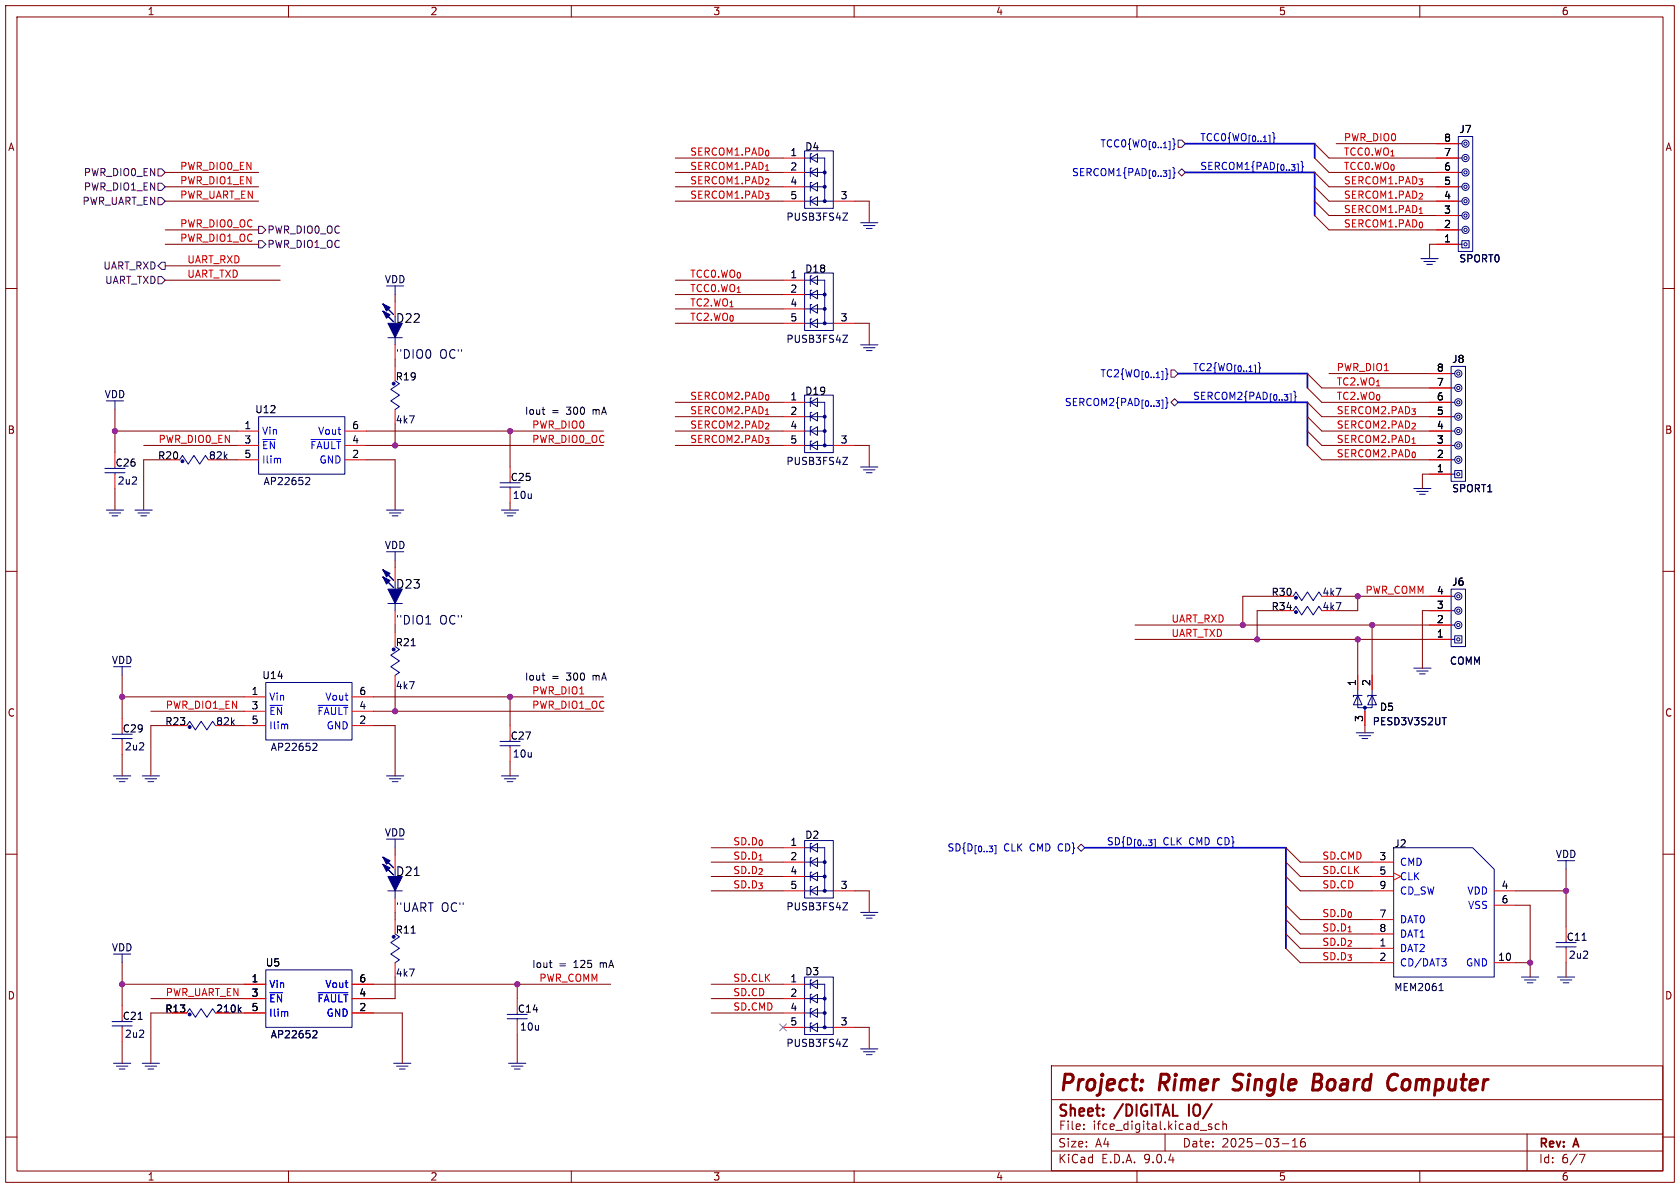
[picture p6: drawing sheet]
<svg xmlns="http://www.w3.org/2000/svg" width="297mm" height="210mm" viewBox="0 0 297 210" stroke-linecap="round" stroke-linejoin="round" font-family="sans-serif">
<path d="M0 0h297v210h-297z" fill="#fff" stroke="#fff" stroke-width=".18"/>
<g fill="none" stroke="#840000" stroke-width=".18">
<path d="M1 1h295v208h-295zM3 3h291v204h-291zM51 1v2M101 1v2M151 1v2M201 1v2M251 1v2M29.2 30.5h16.5M29.2 33h16.5M29.2 35.6h16.5M119.4 30.5h19M119.4 27.9h19"/>
<path d="M119.4 33h19M119.4 35.6h19M151.1 35.6h2.6v3.8M232.4 27.9l2.5 2.6h19.1M232.4 25.4l2.5 2.5h19.1M232.4 30.5l2.5 2.5h19.1M232.4 33l2.5 2.6h19.1M232.4 38.1l2.5 2.5h19.1M232.4 35.6l2.5 2.5h19.1M236.2 25.4h17.8M1 51h2M29.2 49.5h20.3"/>
<path d="M29.2 43.2h16.5M29.2 47h20.3M29.2 40.6h16.5M69.8 52.1v1.2M119.4 52.1h19M119.4 54.6h19M119.4 57.2h19M119.4 49.5h19M151.1 57.2h2.6v3.8M254 43.2h-1.3v2.5M294 51h2M20.3 76.2h21.6"/>
<path d="M20.3 72.4v7.6M25.4 78.7h16.5M64.8 76.2h41.9M64.8 78.7h41.9M69.8 63.5v1.3M69.8 74.9v3.8M90.2 76.2v6.4M119.4 73.7h19M119.4 76.2h19M119.4 78.7h19M119.4 71.1h19M151.1 78.7h2.6v3.9"/>
<path d="M231.1 78.7l2.6 2.6h19M231.1 71.1l2.6 2.6h19M231.1 73.7l2.6 2.5h19M231.1 76.2l2.6 2.5h19M231.1 68.6l2.6 2.5h19M231.1 66l2.6 2.6h19M234.9 66h17.8M20.3 86.4v3.8M29.2 81.3h-3.8v8.9M39.4 81.3h2.5M64.8 81.3h5v8.9M69.8 99.1v1.2"/>
<path d="M90.2 88.9v1.3M252.7 83.8h-1.2v2.6M1 101h2M21.6 119.4v7.6M69.8 110.5v1.3M200.7 110.5h52M200.7 113h52M226.1 105.4h-6.4v5.1M226.1 108h-3.9v5M236.2 105.4h16.5M240 105.4v2.6h-3.8M240 113v6.4"/>
<path d="M242.6 110.5v8.9M252.7 108h-1.2v10.1M294 101h2M21.6 123.2h21.6M21.6 133.4v3.8M26.7 125.7h16.5M30.5 128.3h-3.8v8.9M40.6 128.3h2.6M66 128.3h3.8v8.9M66 123.2h40.7M66 125.7h40.7M69.8 121.9v3.8"/>
<path d="M90.2 123.2v5.1M90.2 134.6v2.6M241.3 128.3v1.2M1 151h2M69.8 149.9v1.2M125.7 154.9h12.7M125.7 149.9h12.7M125.7 157.5h12.7M125.7 152.4h12.7M151.1 157.5h2.6v3.8M227.3 152.4l2.6 2.5h12.7M227.3 154.9l2.6 2.6h12.7"/>
<path d="M227.3 149.9l2.6 2.5h12.7M268 157.5h8.9M276.9 153.7v10.1M294 151h2M21.6 174h21.6M21.6 170.2v7.6M26.7 176.5h16.5M30.5 179.1h-3.8v8.9M40.6 179.1h2.6M66 174h41.9M66 179.1h5.1v8.9M69.8 161.3v1.3"/>
<path d="M69.8 172.7v3.8h-3.8M91.4 174v2.5M125.7 174h12.7M125.7 179.1h12.7M125.7 176.5h12.7M227.3 167.6l2.6 2.6h12.7M227.3 165.1l2.6 2.5h12.7M227.3 162.6l2.6 2.5h12.7M227.3 160l2.6 2.6h12.7M268 160h2.5v12.7M268 170.2h2.5M276.9 170.2v2.5"/>
<path d="M21.6 184.2v3.8M91.4 182.9v5.1M151.1 181.6h2.6v3.8M185.9 188.4h108.1v18.6h-108.1zM185.9 194.4h108M191.6 199.5v.2M213.6 198.9l.1 .2 .5 .1 .1 .2-.3 .3-.4-.1M214.9 198.8v.7l.2 .2 .4-.1M215.1 198.7h.4M216.2 198.8l.2-.1h.4v1M216.2 198.2v1.5M1 201h2"/>
<path d="M51 207v2M101 207v2M151 207v2M186 203.5h108M186 200.5h108M201 207v2M206 200.5v3M226.7 202.2h1.2M228.5 202.8h.9M228.5 201.7l.4-.4v1.5M230.6 201.3a.59 .59 0 0 0-.7 .6v.6l.2 .2 .4 .1 .2-.2 .1-.5-.2-.2-.4-.1-.3 .3M251 207v2"/>
<path d="M270 200.5v6.5M279.2 204.1h1l-.6 1.5M294 201h2"/>
</g>
<path d="M201.9 191l.1 .1-.1 .1M217.9 192.6l.4 .1M232.2 191.2h.9M233.1 191.2l.3 .2M233.3 189.9h-.9l-.4 2.8h1l.3-.1M233.4 191.1l-.3 .1M246 190a.83 .83 0 0 1 1.1 .2M246.8 192.4l-.5 .3" fill="none" stroke="#840000" stroke-width=".52"/>
<g fill="none" stroke="#000084" stroke-width=".18">
<path d="M142.1 33h3.6M142.2 26.7h5.1v10.1h-5.1zM142.2 27.9h3.6v7.7h-3.6M142.2 30.5h3.6M143.5 27.2h-.2v.7l1.2 .8v-1.5l-1.2 .7v.8M143.5 29.7h-.2v.8l1.2 .7v-1.5l-1.2 .8v.7M143.5 32.3h-.2v.7l1.2 .8v-1.5l-1.2 .7v.8M143.5 34.8h-.2v.8l1.2 .7v-1.5l-1.2 .8v.7M146 35.6h1.3M152.1 39.4h3.1M152.7 39.9h2M257.8 24.1h2.5v20.4h-2.5z"/>
<path d="M257.8 33h.6M257.8 27.9h.6M257.8 30.5h.6M257.8 35.6h.6M257.8 38.1h.6M257.8 25.4h.6M68.3 50.5h3.1M68.6 59.7h2.5M69.8 50.5v1.6M69.8 55.9v5.1M142.1 54.6h3.6M142.2 48.3h5.1v10.1h-5.1z"/>
<path d="M142.2 49.5h3.6v7.7h-3.6M142.2 52.1h3.6M143.5 48.8h-.2v.7l1.2 .8v-1.5l-1.2 .7v.8M143.5 51.3h-.2v.8l1.2 .7v-1.5l-1.2 .8v.7M143.5 53.8h-.2v.8l1.2 .8v-1.6l-1.2 .8v.8M143.5 56.4h-.2v.8l1.2 .7v-1.5l-1.2 .8v.7M146 57.2h1.3M153.2 40.4h1M251.2 45.7h3.1M251.7 46.2h2M252.2 46.7h1M257.8 43.2h.6v.6h1.3v-1.3h-1.3v.7"/>
<path d="M257.8 40.6h.6M18.8 70.9h3M20.3 70.9v1.5M45.7 73.7h15.3v10.1h-15.3zM69.8 67.3l.8 .5-1.5 1 1.5 1.1-1.5 1 1.5 1-.8 .5M142.1 76.2h3.6M142.2 69.9h5.1v10.1h-5.1zM142.2 71.1h3.6v7.6h-3.6M142.2 73.7h3.6M143.5 70.4h-.2v.7l1.2 .8v-1.5l-1.2 .7v.8M143.5 72.9h-.2v.8l1.2 .7v-1.5l-1.2 .8v.7M143.5 75.4h-.2v.8l1.2 .8v-1.6l-1.2 .8v.8"/>
<path d="M143.5 78h-.2v.7l1.2 .8v-1.5l-1.2 .7v.8M146 78.7h1.3M152.1 61h3.1M152.7 61.5h2M153.2 62h1M256.5 64.8h2.6v20.3h-2.6zM256.5 76.2h.7M256.5 71.1h.7M256.5 73.7h.7M256.5 78.7h.7M256.5 68.6h.7M256.5 66h.7"/>
<path d="M18.5 82.8h3.6M18.5 83.6h3.6M18.8 90.2h3M19.3 90.7h2M19.8 91.2h1M20.3 83.6v.2M23.9 90.2h3M24.4 90.7h2M24.9 91.2h1M31.7 81.3l.6-.8 1 1.5 1-1.5 1 1.5 1-1.5 .5 .8M68.3 90.2h3.1M68.3 97.5h3.1"/>
<path d="M68.8 90.7h2.1M69.3 91.2h1.1M69.8 97.5v1.6M88.4 85.3h3.5M88.4 86.1h3.5M88.6 90.2h3.1M89.2 90.7h2M89.7 91.2h1M90.2 86.1v.3M152.1 82.6h3.1M152.7 83.1h2M153.2 83.6h1"/>
<path d="M249.9 86.4h3.1M250.4 86.9h2.1M251 87.4h1M256.5 83.8h.7v.7h1.2v-1.3h-1.2v.6M256.5 81.3h.7M20.1 117.9h3M21.6 117.9v1.5M68.6 106.7h2.5M69.8 114.3l.8 .5-1.5 1 1.5 1-1.5 1.1 1.5 1-.8 .5M69.8 102.9v5.1M228.6 108l.5-.8 1 1.5 1-1.5 1.1 1.5 1-1.5 .5 .8M228.6 105.4l.5-.8 1 1.6 1-1.6 1.1 1.6 1-1.6 .5 .8"/>
<path d="M249.9 118.1h3.1M250.4 118.6h2.1M251 119.1h1M256.5 104.1h2.6v10.2h-2.6zM256.5 113h.7v.7h1.2v-1.3h-1.2v.6M256.5 110.5h.7M256.5 108h.7M256.5 105.4h.7M19.8 130.6h3.6M19.8 129.8h3.6M20.1 137.2h3M20.6 137.7h2"/>
<path d="M21.1 138.2h1M21.6 130.6v.2M25.1 137.2h3.1M25.7 137.7h2M26.2 138.2h1M33 128.3l.5-.8 1 1.5 1.1-1.5 1 1.5 1-1.5 .5 .8M47 120.7h15.2v10.1h-15.2zM68.3 137.2h3.1M68.8 137.7h2.1M69.3 138.2h1.1M88.4 131.1h3.5M88.4 131.8h3.5"/>
<path d="M88.6 137.2h3.1M89.2 137.7h2M89.7 138.2h1M90.2 131.8v.3M239.8 129.5h3M240 121.9v3.2h2.6v-3.2M240 122.9l.8 1.7h-1.5zM240.3 130h2M240.8 122.9h-1.5v.3M240.8 130.6h1M241.3 125.1v.6M242.6 122.9l.7 1.7h-1.5z"/>
<path d="M243.3 122.9h-1.5v.3M68.3 148.3h3.1M68.6 157.5h2.5M69.8 148.3v1.6M69.8 153.7v5.1M142.1 154.9h3.6M142.2 148.6h5.1v10.2h-5.1zM142.2 149.9h3.6v7.6h-3.6M142.2 152.4h3.6M143.5 149.1h-.2v.8l1.2 .7v-1.5l-1.2 .8v.7M143.5 151.6h-.2v.8l1.2 .8v-1.6l-1.2 .8v.8M143.5 154.2h-.2v.7l1.2 .8v-1.5l-1.2 .7v.8"/>
<path d="M143.5 156.7h-.2v.8l1.2 .7v-1.5l-1.2 .8v.7M146 157.5h1.3M246.4 149.9h13.9l3.9 3.8v19h-17.8zM275.3 152.1h3.1M276.9 152.1v1.6M20.1 168.7h3M21.6 168.7v1.5M33 179.1l.5-.8 1 1.5 1.1-1.5 1 1.5 1-1.5 .5 .8M47 171.5h15.2v10.1h-15.2zM69.8 165.1l.8 .5-1.5 1 1.5 1-1.5 1.1 1.5 1-.8 .5M89.7 179.3h3.5M142.1 179.1h3.6"/>
<path d="M142.2 172.7h5.1v10.2h-5.1zM142.2 174h3.6v7.6h-3.6M142.2 176.5h3.6M143.5 173.2h-.2v.8l1.2 .8v-1.6l-1.2 .8v.8M143.5 175.8h-.2v.7l1.2 .8v-1.5l-1.2 .7v.8M143.5 178.3h-.2v.8l1.2 .7v-1.5l-1.2 .8v.7M152.1 161.3h3.1M152.7 161.8h2M153.2 162.3h1M269 172.7h3M269.5 173.2h2M270 173.7h1"/>
<path d="M275.1 166.6h3.5M275.1 167.4h3.5M275.3 172.7h3.1M275.8 173.2h2.1M276.4 173.7h1M276.9 167.4v.2M19.8 180.6h3.6M19.8 181.4h3.6M20.1 188h3M20.6 188.5h2M21.1 189h1M21.6 181.4v.2"/>
<path d="M25.1 188h3.1M25.7 188.5h2M26.2 189h1M69.6 188h3M70.1 188.5h2M70.6 189h1M89.7 180.1h3.5M89.9 188h3.1M90.4 188.5h2.1M90.9 189h1M91.4 180.1v.2M143.5 180.8h-.2v.8l1.2 .8v-1.6l-1.2 .8v.8"/>
<path d="M146 181.6h1.3M152.1 185.4h3.1M152.7 185.9h2M153.2 186.4h1"/>
<circle cx="259.1" cy="35.6" r=".28"/>
<circle cx="259.1" cy="27.9" r=".28"/>
<circle cx="259.1" cy="25.4" r=".28"/>
<circle cx="259.1" cy="30.5" r=".28"/>
<circle cx="259.1" cy="38.1" r=".28"/>
<circle cx="259.1" cy="33" r=".28"/>
<circle cx="259.1" cy="27.9" r=".63"/>
<circle cx="259.1" cy="38.1" r=".63"/>
<circle cx="259.1" cy="33" r=".63"/>
<circle cx="259.1" cy="35.6" r=".63"/>
<circle cx="259.1" cy="30.5" r=".63"/>
<circle cx="259.1" cy="25.4" r=".63"/>
<circle cx="259.1" cy="40.6" r=".28"/>
<circle cx="259.1" cy="43.2" r=".28"/>
<circle cx="259.1" cy="40.6" r=".63"/>
<circle cx="257.8" cy="78.7" r=".28"/>
<circle cx="257.8" cy="71.1" r=".28"/>
<circle cx="257.8" cy="73.7" r=".28"/>
<circle cx="257.8" cy="66" r=".28"/>
<circle cx="257.8" cy="68.6" r=".28"/>
<circle cx="257.8" cy="76.2" r=".28"/>
<circle cx="257.8" cy="73.7" r=".63"/>
<circle cx="257.8" cy="68.6" r=".63"/>
<circle cx="257.8" cy="66" r=".63"/>
<circle cx="257.8" cy="78.7" r=".63"/>
<circle cx="257.8" cy="76.2" r=".63"/>
<circle cx="257.8" cy="71.1" r=".63"/>
<circle cx="257.8" cy="81.3" r=".28"/>
<circle cx="257.8" cy="83.8" r=".28"/>
<circle cx="257.8" cy="81.3" r=".63"/>
<circle cx="257.8" cy="105.4" r=".28"/>
<circle cx="257.8" cy="113" r=".28"/>
<circle cx="257.8" cy="108" r=".28"/>
<circle cx="257.8" cy="110.5" r=".28"/>
<circle cx="257.8" cy="110.5" r=".63"/>
<circle cx="257.8" cy="107.9" r=".63"/>
<circle cx="257.8" cy="105.4" r=".63"/>
</g>
<g fill="#000084" stroke="#000084" stroke-width=".18">
<path d="M67.7 100.7l1.3 .6-.7 .7-.6-1.3 1.9 1.9z"/>
<path d="M67.7 102l1.3 .6-.7 .7-.6-1.3 1.9 1.9z"/>
<path d="M68.6 104.1h2.5l-1.3 2.6z"/>
<path d="M67.7 151.5l1.3 .6-.7 .7-.6-1.3 1.9 1.9z"/>
<path d="M67.7 152.8l1.3 .6-.7 .7-.6-1.3 1.9 1.9z"/>
<path d="M68.6 154.9h2.5l-1.3 2.6z"/>
<path d="M67.7 53.7l1.3 .7-.7 .6-.6-1.3 1.9 1.9z"/>
<path d="M67.7 55l1.3 .6-.7 .7-.6-1.3 1.9 1.9z"/>
<path d="M68.6 57.2h2.5l-1.3 2.5z"/>
<circle cx="69.6" cy="165.6" r=".25"/>
<circle cx="69.6" cy="67.8" r=".25"/>
<circle cx="32.3" cy="81.5" r=".25"/>
<circle cx="241.3" cy="125.1" r=".25"/>
<circle cx="145.8" cy="152.4" r=".25"/>
<circle cx="145.8" cy="154.9" r=".25"/>
<circle cx="145.8" cy="157.5" r=".25"/>
<circle cx="69.6" cy="114.8" r=".25"/>
<circle cx="145.8" cy="176.5" r=".25"/>
<circle cx="145.8" cy="179.1" r=".25"/>
<circle cx="145.8" cy="181.6" r=".25"/>
<circle cx="145.8" cy="52.1" r=".25"/>
<circle cx="145.8" cy="54.6" r=".25"/>
<circle cx="145.8" cy="57.1" r=".25"/>
<circle cx="145.8" cy="73.7" r=".25"/>
<circle cx="145.8" cy="76.2" r=".25"/>
<circle cx="145.8" cy="78.7" r=".25"/>
<circle cx="229.1" cy="108.2" r=".25"/>
<circle cx="229.1" cy="105.7" r=".25"/>
<circle cx="145.8" cy="30.5" r=".25"/>
<circle cx="145.8" cy="33" r=".25"/>
<circle cx="145.8" cy="35.6" r=".25"/>
<circle cx="33.5" cy="128.5" r=".25"/>
<circle cx="33.5" cy="179.3" r=".25"/>
</g>
<g fill="none" stroke="#f00" stroke-width=".18">
<path d="M138.4 27.9h3.8M138.4 30.5h3.8M138.4 33h3.8M138.4 35.6h3.8M147.3 35.6h3.8M254 27.9h3.8M254 30.5h3.8M254 33h3.8M254 35.6h3.8M254 38.1h3.8M254 25.4h3.8M69.8 53.3v2.6"/>
<path d="M138.4 49.5h3.8M138.4 52.1h3.8M138.4 54.6h3.8M138.4 57.2h3.8M147.3 57.2h3.8M254 43.2h3.8M254 40.6h3.8M41.9 76.2h3.8M41.9 78.7h3.8M61 76.2h3.8M61 78.7h3.8M69.8 61v2.5"/>
<path d="M69.8 64.8v2.5M69.8 72.4v2.5M138.4 76.2h3.8M138.4 78.7h3.8M138.4 71.1h3.8M138.4 73.7h3.8M147.3 78.7h3.8M252.7 76.2h3.8M252.7 78.7h3.8M252.7 71.1h3.8M252.7 73.7h3.8M252.7 68.6h3.8"/>
<path d="M252.7 66h3.8M20.3 80v2.6M20.3 83.8v2.6M29.2 81.3h2.5M41.9 81.3h3.8M61 81.3h3.8M90.2 82.6v2.5M90.2 86.4v2.5M252.7 81.3h3.8M252.7 83.8h3.8M69.8 100.3v2.6M69.8 108v2.5"/>
<path d="M69.8 111.8v2.5M69.8 119.4v2.5M226.1 108h2.5M226.1 105.4h2.5M240 119.4v2.5M242.6 119.4v2.5M252.7 113h3.8M252.7 110.5h3.8M252.7 108h3.8M252.7 105.4h3.8M21.6 127v2.5M21.6 130.8v2.6"/>
<path d="M30.5 128.3h2.5M43.2 123.2h3.8M43.2 125.7h3.8M43.2 128.3h3.8M62.2 123.2h3.8M62.2 125.7h3.8M62.2 128.3h3.8M90.2 128.3v2.5M90.2 132.1v2.5M241.3 125.7v2.6M69.8 151.1v2.6M69.8 158.8v2.5"/>
<path d="M138.4 152.4h3.8M138.4 154.9h3.8M138.4 157.5h3.8M138.4 149.9h3.8M147.3 157.5h3.8M242.6 152.4h3.8M242.6 154.9h3.8M242.6 157.5h3.8M246.4 154.3l1.2 .6-1.2 .7M264.2 157.5h3.8M21.6 177.8v2.5M30.5 179.1h2.5"/>
<path d="M43.2 174h3.8M43.2 176.5h3.8M43.2 179.1h3.8M62.2 174h3.8M62.2 176.5h3.8M62.2 179.1h3.8M69.8 162.6v2.5M69.8 170.2v2.5M91.4 176.5v2.6M138.4 174h3.8M138.4 176.5h3.8M138.4 179.1h3.8"/>
<path d="M242.6 162.6h3.8M242.6 165.1h3.8M242.6 167.6h3.8M242.6 170.2h3.8M264.2 170.2h3.8M264.2 160h3.8M276.9 163.8v2.6M276.9 167.6v2.6M21.6 181.6v2.6M91.4 180.3v2.6M138.4 181.6h3.8M147.3 181.6h3.8"/>
</g>
<path d="M72.7 114.2h.7M72.7 165h.7M279.7 166.2h.7M24.4 180.2h.7" fill="none" stroke="#000" stroke-width=".18"/>
<path d="M46.5 77.7h2.2M55 77.7h5.2M49.4 81l.2 .2v.7M47.7 124.7h2.3M50.7 128l.2 .2v.6M56.2 124.7h5.3M47.7 175.5h2.3M50.7 178.8l.2 .2v.6M56.2 175.5h5.3M254.9 169.5h.8l-.5 .5M255.4 170l.3 .2v.3l-.3 .3" fill="none" stroke="#00f" stroke-width=".18"/>
<g fill="none" stroke="#000048" stroke-width=".18">
<path d="M149 37.7h.8l-.8 1.2h.8M149 59.3h.8l-.8 1.2h.8M54.2 84.4l.4 .1 .2 .3-.8 .9h.8M149 80.8h.8l-.8 1.3h.8M75.3 110.3h.9M55.5 131.4l.4 .1 .1 .3-.8 .9h.8M255 126.9h.7M149 159.6h.8l-.8 1.3h.8M42.3 178.4l.3 .5M42.6 178.1l-.5 .5M254.4 175.1h.7M254.7 174l.1-.2v1.3"/>
<path d="M55.5 182.2l.4 .1 .1 .3-.8 .9h.8M149 183.7h.8l-.8 1.3h.8"/>
</g>
<path d="M27.9 32.4h.7l.6 .6-.6 .7h-.7zM27.9 29.8h.7l.6 .7-.6 .6h-.7zM27.9 34.9h.7l.6 .7-.6 .6h-.7zM27.9 47l.7-.6h.6v1.2h-.6zM27.9 48.9h.7l.6 .6-.6 .7h-.7zM45.7 42.5h.7l.6 .7-.6 .6h-.7zM45.7 40h.7l.6 .6-.6 .7h-.7zM190.5 149.9l.6-.7 .7 .7-.7 .6z" fill="none" stroke="#480048" stroke-width=".18"/>
<path d="M209.5 30.5h22.9v7.6M209.5 25.4h22.9v2.5M208.3 66h22.8v2.6M208.3 71.1h22.8v7.6M191.8 149.9h35.5v17.7" fill="none" stroke="#0000c2" stroke-width=".3"/>
<path d="M137.8 181l1.2 1.2M139 181l-1.2 1.2" fill="none" stroke="#848484" stroke-width=".18"/>
<path d="M95.8 72.4h.5M96.2 73.2h.1M95.8 119.4h.5M96.2 120.2h.1M97.1 170.2h.5M97.5 171h.1" fill="none" stroke="#004800" stroke-width=".18"/>
<g fill="#840084" stroke="#840084" stroke-width=".18">
<circle cx="276.9" cy="157.5" r=".46"/>
<circle cx="270.5" cy="170.2" r=".46"/>
<circle cx="240" cy="105.4" r=".46"/>
<circle cx="240" cy="113" r=".46"/>
<circle cx="242.6" cy="110.5" r=".46"/>
<circle cx="91.4" cy="174" r=".46"/>
<circle cx="69.8" cy="125.7" r=".46"/>
<circle cx="219.7" cy="110.5" r=".46"/>
<circle cx="222.2" cy="113" r=".46"/>
<circle cx="90.2" cy="123.2" r=".46"/>
<circle cx="21.6" cy="123.2" r=".46"/>
<circle cx="21.6" cy="174" r=".46"/>
<circle cx="20.3" cy="76.2" r=".46"/>
<circle cx="69.8" cy="78.7" r=".46"/>
<circle cx="90.2" cy="76.2" r=".46"/>
</g>
<g font-size="3.9" fill="#840000">
<text x="187" y="193.6">Project:</text>
<text x="205" y="193.6">Rimer</text>
<text x="219.2" y="193.6">Single</text>
<text x="234.2" y="193.6">Board</text>
<text x="248.5" y="193.6">Computer</text>
</g>
<g font-size="2.8" fill="#840000">
<text x="186.9" y="197.9">Sheet:</text>
<text x="197.3" y="197.9">/DIGITAL</text>
<text x="211" y="197.9">IO/</text>
</g>
<g font-size="2.1">
<text x="69.9" y="57.3">D22</text>
<text x="69.9" y="104.3">D23</text>
<text x="69.9" y="155.1">D21</text>
</g>
<g font-size="2.1" fill="#000048">
<text x="69.9" y="63.6">&quot;DIO0</text>
<text x="77.7" y="63.6">OC&quot;</text>
<text x="69.9" y="110.6">&quot;DIO1</text>
<text x="77.7" y="110.6">OC&quot;</text>
<text x="69.9" y="161.4">&quot;UART</text>
<text x="78" y="161.4">OC&quot;</text>
</g>
<g font-size="2.1" fill="#840000">
<text x="187" y="203">Size:</text>
<text x="187.1" y="200">File:</text>
<text x="193.2" y="200">ifce_digital.kicad_sch</text>
<text x="193.6" y="203">A4</text>
<text x="209" y="203">Date:</text>
<text x="216" y="203">2025-03-16</text>
<text x="272" y="203.3">Rev:</text>
<text x="278.4" y="203.3">A</text>
<text x="187" y="205.8">KiCad</text>
<text x="194.7" y="205.8">E.D.A.</text>
<text x="202.3" y="205.8">9.0.4</text>
<text x="272" y="205.8">Id:</text>
<text x="276.1" y="205.8">6/7</text>
</g>
<g font-size="1.8" fill="#840000">
<text x="26" y="2.9">1</text>
<text x="76" y="2.9">2</text>
<text x="126" y="2.9">3</text>
<text x="176" y="2.9">4</text>
<text x="226" y="2.9">5</text>
<text x="276" y="2.9">6</text>
<text x="1.3" y="26.9">A</text>
<text x="294.3" y="26.9">A</text>
<text x="1.3" y="76.9">B</text>
<text x="294.3" y="76.9">B</text>
<text x="1.3" y="126.9">C</text>
<text x="294.3" y="126.9">C</text>
<text x="1.3" y="176.9">D</text>
<text x="294.3" y="176.9">D</text>
<text x="26" y="208.9">1</text>
<text x="76" y="208.9">2</text>
<text x="126" y="208.9">3</text>
<text x="176" y="208.9">4</text>
<text x="226" y="208.9">5</text>
<text x="276" y="208.9">6</text>
</g>
<g font-size="1.8">
<text x="257.9" y="23.7">J7</text>
<text x="139.6" y="27.7">1</text>
<text x="142.2" y="26.8">D4</text>
<text x="255.2" y="27.7">7</text>
<text x="255.2" y="25.1">8</text>
<text x="139.6" y="30.2">2</text>
<text x="139.6" y="32.8">4</text>
<text x="139.6" y="35.3">5</text>
<text x="148.5" y="35.3">3</text>
<text x="255.2" y="35.3">4</text>
<text x="255.2" y="32.8">5</text>
<text x="255.2" y="30.2">6</text>
<text x="255.2" y="40.4">2</text>
<text x="255.2" y="37.8">3</text>
<text x="255.2" y="42.9">1</text>
<text x="139.6" y="49.3">1</text>
<text x="139.6" y="51.8">2</text>
<text x="142.2" y="48.4">D18</text>
<text x="139.6" y="54.4">4</text>
<text x="139.6" y="56.9">5</text>
<text x="148.5" y="56.9">3</text>
<text x="253.9" y="65.8">8</text>
<text x="256.6" y="64.4">J8</text>
<text x="69.9" y="67.4">R19</text>
<text x="139.6" y="70.9">1</text>
<text x="142.2" y="70">D19</text>
<text x="253.9" y="70.9">6</text>
<text x="253.9" y="68.3">7</text>
<text x="43.1" y="75.9">1</text>
<text x="45" y="73.3">U12</text>
<text x="62.2" y="75.9">6</text>
<text x="139.6" y="73.4">2</text>
<text x="139.6" y="75.9">4</text>
<text x="253.9" y="75.9">4</text>
<text x="253.9" y="73.4">5</text>
<text x="20.3" y="82.7">C26</text>
<text x="27.8" y="81.4">R20</text>
<text x="43.1" y="78.5">3</text>
<text x="43.1" y="81">5</text>
<text x="62.2" y="78.5">4</text>
<text x="62.2" y="81">2</text>
<text x="139.6" y="78.5">5</text>
<text x="148.5" y="78.5">3</text>
<text x="253.9" y="83.6">1</text>
<text x="253.9" y="81">2</text>
<text x="253.9" y="78.5">3</text>
<text x="90.2" y="85.2">C25</text>
<text x="224.7" y="105.5">R30</text>
<text x="253.9" y="107.7">3</text>
<text x="253.9" y="105.2">4</text>
<text x="256.6" y="103.7">J6</text>
<text x="224.7" y="108.1">R34</text>
<text x="253.9" y="112.8">1</text>
<text x="253.9" y="110.2">2</text>
<text x="69.9" y="114.4">R21</text>
<text x="44.4" y="122.9">1</text>
<text x="44.4" y="125.5">3</text>
<text x="46.3" y="120.2">U14</text>
<text x="63.4" y="122.9">6</text>
<text x="63.4" y="125.5">4</text>
<text x="239.8" y="121.4" transform="rotate(-90 239.8 121.4)">1</text>
<text x="242.3" y="121.4" transform="rotate(-90 242.3 121.4)">2</text>
<text x="243.8" y="125.9">D5</text>
<text x="21.6" y="129.7">C29</text>
<text x="29.1" y="128.4">R23</text>
<text x="44.4" y="128">5</text>
<text x="63.4" y="128">2</text>
<text x="90.2" y="130.9">C27</text>
<text x="241" y="127.7" transform="rotate(-90 241 127.7)">3</text>
<text x="139.6" y="149.6">1</text>
<text x="142.2" y="148.5">D2</text>
<text x="246.4" y="150">J2</text>
<text x="139.6" y="152.1">2</text>
<text x="139.6" y="154.7">4</text>
<text x="243.8" y="152.1">3</text>
<text x="243.8" y="154.7">5</text>
<text x="139.6" y="157.2">5</text>
<text x="148.5" y="157.2">3</text>
<text x="243.8" y="157.2">9</text>
<text x="265.4" y="157.2">4</text>
<text x="265.4" y="159.8">6</text>
<text x="69.9" y="165.2">R11</text>
<text x="243.8" y="162.3">7</text>
<text x="243.8" y="164.8">8</text>
<text x="243.8" y="167.4">1</text>
<text x="276.9" y="166.5">C11</text>
<text x="44.4" y="173.7">1</text>
<text x="46.9" y="171">U5</text>
<text x="63.4" y="173.7">6</text>
<text x="139.6" y="173.7">1</text>
<text x="142.2" y="172.6">D3</text>
<text x="243.8" y="169.9">2</text>
<text x="264.8" y="169.9">10</text>
<text x="29.1" y="179.2">R13</text>
<text x="44.4" y="176.3">3</text>
<text x="44.4" y="178.8">5</text>
<text x="63.4" y="176.3">4</text>
<text x="63.4" y="178.8">2</text>
<text x="91.4" y="179.2">C14</text>
<text x="139.6" y="176.3">2</text>
<text x="139.6" y="178.8">4</text>
<text x="21.6" y="180.5">C21</text>
<text x="139.6" y="181.4">5</text>
<text x="148.5" y="181.4">3</text>
</g>
<g font-size="1.8" fill="#c20000">
<text x="121.9" y="27.6">SERCOM1.PAD_{0}</text>
<text x="237.5" y="27.6">TCC0.WO_{1}</text>
<text x="237.5" y="25.1">PWR_DIO0</text>
<text x="31.7" y="30.1">PWR_DIO0_EN</text>
<text x="31.7" y="32.7">PWR_DIO1_EN</text>
<text x="31.7" y="35.2">PWR_UART_EN</text>
<text x="121.9" y="35.2">SERCOM1.PAD_{3}</text>
<text x="121.9" y="32.7">SERCOM1.PAD_{2}</text>
<text x="121.9" y="30.1">SERCOM1.PAD_{1}</text>
<text x="237.5" y="30.1">TCC0.WO_{0}</text>
<text x="237.5" y="35.2">SERCOM1.PAD_{2}</text>
<text x="237.5" y="32.7">SERCOM1.PAD_{3}</text>
<text x="31.7" y="40.3">PWR_DIO0_OC</text>
<text x="237.5" y="37.8">SERCOM1.PAD_{1}</text>
<text x="237.5" y="40.3">SERCOM1.PAD_{0}</text>
<text x="31.7" y="42.8">PWR_DIO1_OC</text>
<text x="33" y="46.6">UART_RXD</text>
<text x="33" y="49.2">UART_TXD</text>
<text x="121.9" y="51.7">TCC0.WO_{1}</text>
<text x="121.9" y="49.2">TCC0.WO_{0}</text>
<text x="121.9" y="54.3">TC2.WO_{1}</text>
<text x="121.9" y="56.8">TC2.WO_{0}</text>
<text x="236.2" y="65.7">PWR_DIO1</text>
<text x="121.9" y="70.8">SERCOM2.PAD_{0}</text>
<text x="236.2" y="70.8">TC2.WO_{0}</text>
<text x="236.2" y="68.2">TC2.WO_{1}</text>
<text x="94" y="75.9">PWR_DIO0</text>
<text x="121.9" y="75.9">SERCOM2.PAD_{2}</text>
<text x="121.9" y="73.3">SERCOM2.PAD_{1}</text>
<text x="236.2" y="73.3">SERCOM2.PAD_{3}</text>
<text x="236.2" y="75.9">SERCOM2.PAD_{2}</text>
<text x="27.9" y="78.4">PWR_DIO0_EN</text>
<text x="94" y="78.4">PWR_DIO0_OC</text>
<text x="121.9" y="78.4">SERCOM2.PAD_{3}</text>
<text x="236.2" y="78.4">SERCOM2.PAD_{1}</text>
<text x="236.2" y="80.9">SERCOM2.PAD_{0}</text>
<text x="241.3" y="105.1">PWR_COMM</text>
<text x="207" y="110.1">UART_RXD</text>
<text x="207" y="112.7">UART_TXD</text>
<text x="29.2" y="125.4">PWR_DIO1_EN</text>
<text x="94" y="125.4">PWR_DIO1_OC</text>
<text x="94" y="122.8">PWR_DIO1</text>
<text x="129.5" y="149.5">SD.D_{0}</text>
<text x="129.5" y="152.1">SD.D_{1}</text>
<text x="129.5" y="154.6">SD.D_{2}</text>
<text x="233.7" y="154.6">SD.CLK</text>
<text x="233.7" y="152.1">SD.CMD</text>
<text x="129.5" y="157.1">SD.D_{3}</text>
<text x="233.7" y="157.1">SD.CD</text>
<text x="233.7" y="164.8">SD.D_{1}</text>
<text x="233.7" y="162.2">SD.D_{0}</text>
<text x="233.7" y="167.3">SD.D_{2}</text>
<text x="95.2" y="173.6">PWR_COMM</text>
<text x="129.5" y="173.6">SD.CLK</text>
<text x="233.7" y="169.8">SD.D_{3}</text>
<text x="29.2" y="176.2">PWR_UART_EN</text>
<text x="129.5" y="178.7">SD.CMD</text>
<text x="129.5" y="176.2">SD.CD</text>
</g>
<g font-size="1.8" fill="#480048">
<text x="194.4" y="26.3">TCC0{WO_{[0..1]}}</text>
<text x="14.7" y="33.9">PWR_DIO1_EN</text>
<text x="14.7" y="31.3">PWR_DIO0_EN</text>
<text x="189.4" y="31.3">SERCOM1{PAD_{[0..3]}}</text>
<text x="14.5" y="36.4">PWR_UART_EN</text>
<text x="47.2" y="41.5">PWR_DIO0_OC</text>
<text x="18.2" y="47.9">UART_RXD</text>
<text x="47.2" y="44">PWR_DIO1_OC</text>
<text x="18.5" y="50.4">UART_TXD</text>
<text x="188.1" y="72">SERCOM2{PAD_{[0..3]}}</text>
<text x="194.4" y="66.9">TC2{WO_{[0..1]}}</text>
</g>
<g font-size="1.8" fill="#0000c2">
<text x="212.1" y="25.1">TCC0{WO_{[0..1]}}</text>
<text x="212.1" y="30.1">SERCOM1{PAD_{[0..3]}}</text>
<text x="210.8" y="65.7">TC2{WO_{[0..1]}}</text>
<text x="210.8" y="70.8">SERCOM2{PAD_{[0..3]}}</text>
<text x="195.6" y="149.5">SD{D_{[0..3]}CLK</text>
<text x="210.3" y="149.5">CMD CD}</text>
<text x="167.4" y="150.7">SD{D_{[0..3]}CLK</text>
<text x="182.2" y="150.7">CMD CD}</text>
</g>
<g font-size="1.8" fill="#000048">
<text x="138.9" y="39.2">PUSB3FS4Z</text>
<text x="257.9" y="46.6">SPORT0</text>
<text x="67.9" y="50.3">VDD</text>
<text x="138.9" y="60.8">PUSB3FS4Z</text>
<text x="18.4" y="70.6">VDD</text>
<text x="69.9" y="75.1">4k7</text>
<text x="36.8" y="81.4">82k</text>
<text x="138.9" y="82.4">PUSB3FS4Z</text>
<text x="20.7" y="85.9">2u2</text>
<text x="46.5" y="86">AP22652</text>
<text x="90.6" y="88.4">10u</text>
<text x="256.6" y="87.2">SPORT1</text>
<text x="67.9" y="97.3">VDD</text>
<text x="233.7" y="105.5">4k7</text>
<text x="233.7" y="108.1">4k7</text>
<text x="19.7" y="117.6">VDD</text>
<text x="256.2" y="117.7">COMM</text>
<text x="69.9" y="122.1">4k7</text>
<text x="38.1" y="128.4">82k</text>
<text x="242.6" y="128.4">PESD3V3S2UT</text>
<text x="22" y="132.9">2u2</text>
<text x="47.8" y="132.9">AP22652</text>
<text x="90.6" y="134.1">10u</text>
<text x="67.9" y="148.1">VDD</text>
<text x="274.9" y="151.9">VDD</text>
<text x="138.9" y="161.1">PUSB3FS4Z</text>
<text x="19.7" y="168.4">VDD</text>
<text x="69.9" y="172.9">4k7</text>
<text x="277.3" y="169.7">2u2</text>
<text x="246.4" y="175.4">MEM2061</text>
<text x="22" y="183.7">2u2</text>
<text x="47.8" y="183.7">AP22652</text>
<text x="91.8" y="182.4">10u</text>
<text x="138.9" y="185.3">PUSB3FS4Z</text>
</g>
<g font-size="1.8" fill="#00f">
<text x="46.2" y="77.1">Vin</text>
<text x="56.1" y="77.1">Vout</text>
<text x="46.2" y="79.6">~{EN}</text>
<text x="46.2" y="82.1">Ilim</text>
<text x="54.7" y="79.6">~{FAULT}</text>
<text x="56.4" y="82.1">GND</text>
<text x="47.5" y="124.1">Vin</text>
<text x="57.4" y="124.1">Vout</text>
<text x="47.5" y="126.6">~{EN}</text>
<text x="47.5" y="129.1">Ilim</text>
<text x="56" y="126.6">~{FAULT}</text>
<text x="57.6" y="129.1">GND</text>
<text x="247.4" y="153.3">CMD</text>
<text x="247.4" y="155.8">CLK</text>
<text x="247.4" y="158.3">CD_SW</text>
<text x="259.3" y="158.3">VDD</text>
<text x="259.4" y="160.9">VSS</text>
<text x="247.4" y="163.4">DAT0</text>
<text x="247.4" y="166">DAT1</text>
<text x="247.4" y="168.5">DAT2</text>
<text x="247.4" y="171">CD/DAT3</text>
<text x="259.1" y="171">GND</text>
<text x="47.5" y="174.9">Vin</text>
<text x="47.5" y="177.4">~{EN}</text>
<text x="47.5" y="179.9">Ilim</text>
<text x="56" y="177.4">~{FAULT}</text>
<text x="57.4" y="174.9">Vout</text>
<text x="57.6" y="179.9">GND</text>
</g>
<g font-size="1.8" fill="#004800">
<text x="92.7" y="73.4">Iout</text>
<text x="97.5" y="73.4">=</text>
<text x="100.3" y="73.4">300</text>
<text x="105.1" y="73.4">mA</text>
<text x="92.7" y="120.4">Iout</text>
<text x="97.5" y="120.4">=</text>
<text x="100.3" y="120.4">300</text>
<text x="105.1" y="120.4">mA</text>
<text x="94" y="171.2">Iout</text>
<text x="98.8" y="171.2">=</text>
<text x="101.5" y="171.2">125</text>
<text x="106.3" y="171.2">mA</text>
</g>
<text font-size="1.8" fill="#f00" x="38.1" y="179.2">210k</text>
</svg>
